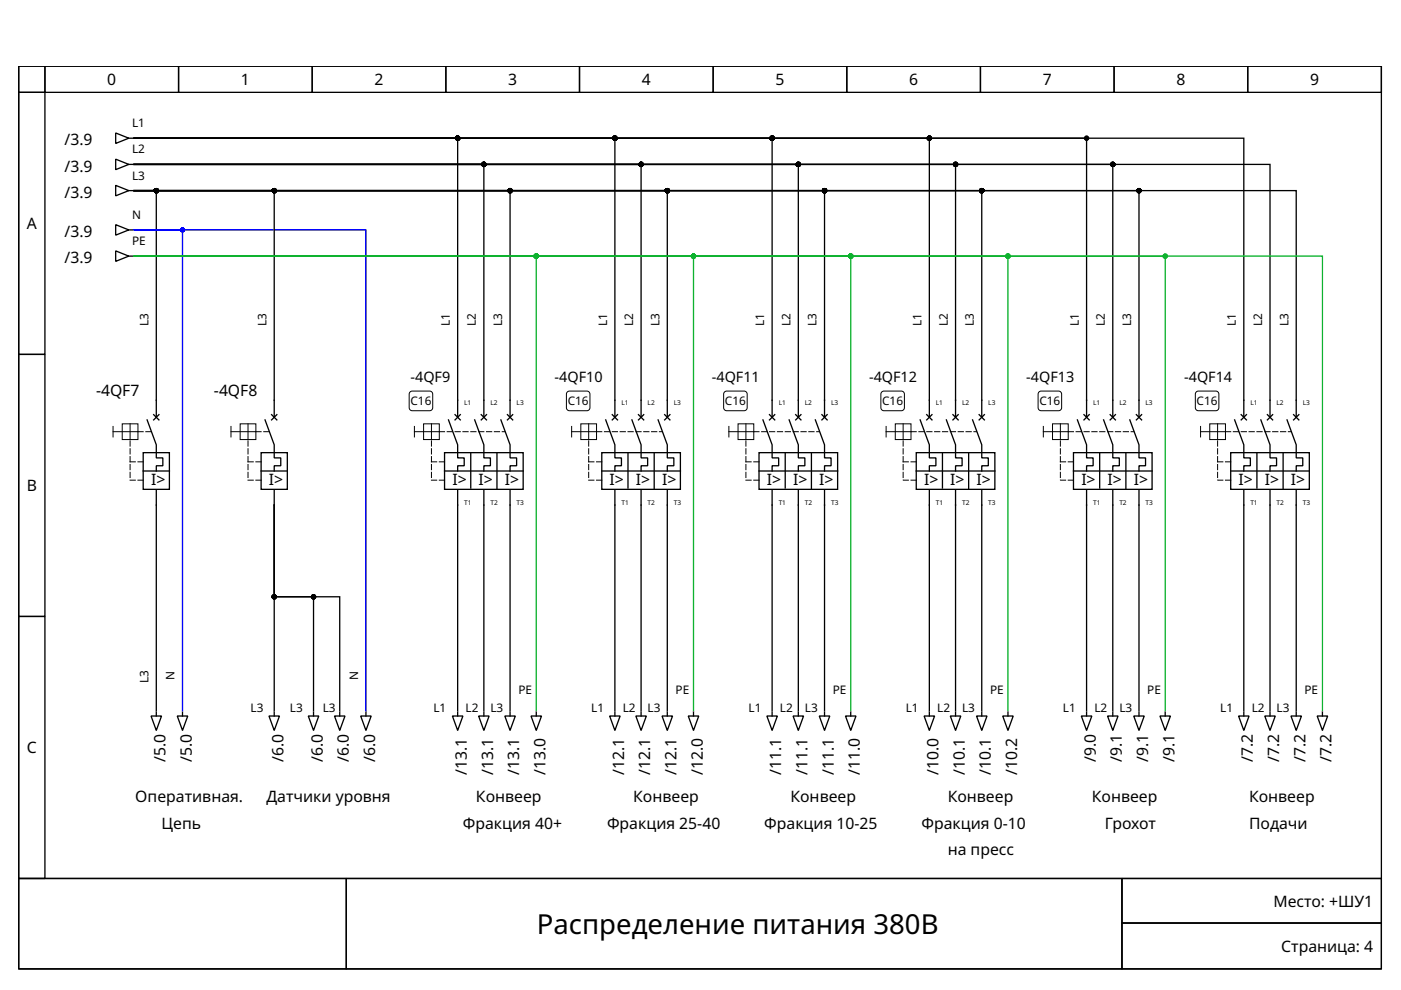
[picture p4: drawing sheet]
<svg xmlns="http://www.w3.org/2000/svg" width="297mm" height="210mm" viewBox="0 0 297 210" stroke-linecap="round" stroke-linejoin="round" font-family="sans-serif">
<g fill="none" stroke="#000" stroke-width=".28">
<path d="M4 14h288.9v172.3h-288.9zM4 14h5.5v5.6h-5.5zM4 19.6h5.5v55.5h-5.5zM9.5 14h28.4v5.6h-28.4zM37.9 14h28.3v5.6h-28.3zM66.2 14h28.3v5.6h-28.3zM94.5 14h28.4v5.6h-28.4zM122.9 14h28.3v5.6h-28.3zM151.2 14h28.3v5.6h-28.3zM179.5 14h28.4v5.6h-28.4zM207.9 14h28.3v5.6h-28.3zM236.2 14h28.3v5.6h-28.3z"/>
<path d="M264.5 14h28.4v5.6h-28.4zM24.5 33.7l2.8 1.2-2.8 1.1zM24.5 28.2l2.8 1.1-2.8 1.1zM24.5 39.3l2.8 1.1-2.8 1.1zM27.3 34.9h.8M27.3 29.3h.8M28.4 29.3h168.6v59.2M28.4 29.3h102v59.2M28.4 29.3h135.3v59.2M28.4 34.9h107.5v53.6M28.4 34.9h140.9v53.6M28.4 34.9h240.9v53.6"/>
<path d="M28.4 29.3h202v59.2M28.4 34.9h174.2v53.6M28.4 29.3h68.6v59.2M28.4 34.9h207.5v53.6M28.4 34.9h74.2v53.6M28.4 29.3h235.3v59.2M24.5 47.6l2.8 1.1-2.8 1.2zM24.5 53.2l2.8 1.1-2.8 1.1zM27.3 48.7h.8M27.3 40.4h.8M27.3 54.3h.8M28.4 40.4h213.1v48.1"/>
<path d="M28.4 40.4h4.7v48.1M28.4 40.4h179.8v48.1M28.4 40.4h113.1v48.1M28.4 40.4h246.4v48.1M28.4 40.4h79.7v48.1M28.4 40.4h146.4v48.1M28.4 40.4h29.7v48.1M4 75.1h5.5v55.6h-5.5zM30.4 96h5.5v7.8h-5.5zM30.4 99.9h5.5M31.2 89l1.9 5.3v2.8h1.4v1.7h-1.4v1.1M32.6 87.9l1.1 1.1"/>
<path d="M33.7 87.9l-1.1 1.1M55.4 96h5.5v7.8h-5.5zM55.4 99.9h5.5M56.2 89l1.9 5.3v2.8h1.4v1.7h-1.4v1.1M57.6 87.9l1.1 1.1M58.7 87.9l-1.1 1.1M94.3 96h16.6v7.8h-16.6zM94.3 99.9h16.6M95.1 89l1.9 5.3v2.8h1.4v1.7h-1.4v1.1M96.5 87.9l1.1 1.1M97.6 87.9l-1.1 1.1M99.8 96v7.5"/>
<path d="M100.6 89l2 5.3v2.8h1.4v1.7h-1.4v1.1M102 87.9l1.1 1.1M103.1 87.9l-1.1 1.1M105.4 96v7.8M106.2 89l1.9 5.3v2.8h1.4v1.7h-1.4v1.1M107.6 87.9l1.1 1.1M108.7 87.9l-1.1 1.1M127.6 96h16.7v7.8h-16.7zM127.6 99.9h16.7M128.4 89l2 5.3v2.8h1.4v1.7h-1.4v1.1M129.8 87.9l1.1 1.1M130.9 87.9l-1.1 1.1"/>
<path d="M133.1 96v7.5M134 89l1.9 5.3v2.8h1.4v1.7h-1.4v1.1M135.4 87.9l1.1 1.1M136.5 87.9l-1.1 1.1M138.7 96v7.8M139.5 89l2 5.3v2.8h1.4v1.7h-1.4v1.1M140.9 87.9l1.1 1.1M142 87.9l-1.1 1.1M160.9 96h16.7v7.8h-16.7zM160.9 99.9h16.7M161.8 89l1.9 5.3v2.8h1.4v1.7h-1.4v1.1M163.1 87.9l1.2 1.1"/>
<path d="M164.3 87.9l-1.2 1.1M166.5 96v7.5M167.3 89l2 5.3v2.8h1.3v1.7h-1.3v1.1M168.7 87.9l1.1 1.1M169.8 87.9l-1.1 1.1M172 96v7.8M172.9 89l1.9 5.3v2.8h1.4v1.7h-1.4v1.1M174.3 87.9l1.1 1.1M175.4 87.9l-1.1 1.1M194.3 96h16.6v7.8h-16.6zM194.3 99.9h16.6M195.1 89l1.9 5.3v2.8h1.4v1.7h-1.4v1.1"/>
<path d="M196.5 87.9l1.1 1.1M197.6 87.9l-1.1 1.1M199.8 96v7.5M200.7 89l1.9 5.3v2.8h1.4v1.7h-1.4v1.1M202 87.9l1.2 1.1M203.2 87.9l-1.2 1.1M205.4 96v7.8M206.2 89l2 5.3v2.8h1.3v1.7h-1.3v1.1M207.6 87.9l1.1 1.1M208.7 87.9l-1.1 1.1M227.6 96h16.7v7.8h-16.7zM227.6 99.9h16.7"/>
<path d="M228.4 89l2 5.3v2.8h1.4v1.7h-1.4v1.1M229.8 87.9l1.1 1.1M230.9 87.9l-1.1 1.1M233.2 96v7.5M234 89l1.9 5.3v2.8h1.4v1.7h-1.4v1.1M235.4 87.9l1.1 1.1M236.5 87.9l-1.1 1.1M238.7 96v7.8M239.5 89l2 5.3v2.8h1.4v1.7h-1.4v1.1M240.9 87.9l1.1 1.1M242 87.9l-1.1 1.1M260.9 96h16.7v7.8h-16.7z"/>
<path d="M260.9 99.9h16.7M261.8 89l1.9 5.3v2.8h1.4v1.7h-1.4v1.1M263.2 87.9l1.1 1.1M264.3 87.9l-1.1 1.1M266.5 96v7.5M267.3 89l2 5.3v2.8h1.4v1.7h-1.4v1.1M268.7 87.9l1.1 1.1M269.8 87.9l-1.1 1.1M272 96v7.8M272.9 89l1.9 5.3v2.8h1.4v1.7h-1.4v1.1M274.3 87.9l1.1 1.1M275.4 87.9l-1.1 1.1"/>
<path d="M33.1 104v46.7M58.1 107.1v19.4h13.9v24.2M58.1 107.1v19.4h8.4v24.2M58.1 107.1v43.6M58.1 104v3.1M97 104v46.7M102.6 104v46.7M108.1 104v46.7M130.4 104v46.7M135.9 104v46.7M141.5 104v46.7M163.7 104v46.7"/>
<path d="M169.3 104v46.7M174.8 104v46.7M197 104v46.7M202.6 104v46.7M208.2 104v46.7M230.4 104v46.7M235.9 104v46.7M241.5 104v46.7M263.7 104v46.7M269.3 104v46.7M274.8 104v46.7M4 130.7h5.5v55.6h-5.5z"/>
<path d="M32 151.8h2.2l-1.1 3.1zM33.1 151v.8M37.6 151.8h2.2l-1.1 3.1zM38.7 151v.8M57 151.8h2.3l-1.2 3.1zM58.1 151v.8M65.4 151.8h2.2l-1.1 3.1zM66.5 151v.8M70.9 151.8h2.2l-1.1 3.1zM72 151v.8M76.5 151.8h2.2l-1.1 3.1zM77.6 151v.8"/>
<path d="M95.9 151.8h2.2l-1.1 3.1zM97 151v.8M101.5 151.8h2.2l-1.1 3.1zM102.6 151v.8M107 151.8h2.3l-1.2 3.1zM108.1 151v.8M112.6 151.8h2.2l-1.1 3.1zM113.7 151v.8M129.3 151.8h2.2l-1.1 3.1zM130.4 151v.8M134.8 151.8h2.2l-1.1 3.1zM135.9 151v.8"/>
<path d="M140.4 151.8h2.2l-1.1 3.1zM141.5 151v.8M145.9 151.8h2.2l-1.1 3.1zM147 151v.8M162.6 151.8h2.2l-1.1 3.1zM163.7 151v.8M168.1 151.8h2.3l-1.1 3.1zM169.3 151v.8M173.7 151.8h2.2l-1.1 3.1zM174.8 151v.8M179.3 151.8h2.2l-1.1 3.1zM180.4 151v.8"/>
<path d="M195.9 151.8h2.3l-1.2 3.1zM197 151v.8M201.5 151.8h2.2l-1.1 3.1zM202.6 151v.8M207 151.8h2.3l-1.1 3.1zM208.2 151v.8M212.6 151.8h2.2l-1.1 3.1zM213.7 151v.8M229.3 151.8h2.2l-1.1 3.1zM230.4 151v.8M234.8 151.8h2.2l-1.1 3.1zM235.9 151v.8"/>
<path d="M240.4 151.8h2.2l-1.1 3.1zM241.5 151v.8M245.9 151.8h2.3l-1.2 3.1zM247 151v.8M262.6 151.8h2.2l-1.1 3.1zM263.7 151v.8M268.2 151.8h2.2l-1.1 3.1zM269.3 151v.8M273.7 151.8h2.2l-1.1 3.1zM274.8 151v.8M279.3 151.8h2.2l-1.1 3.1zM280.4 151v.8"/>
<path d="M4 186.3h288.9v19.1h-288.9z"/>
</g>
<g fill="none" stroke="#000" stroke-width=".21">
<path d="M24 90.4v2.2M24 91.5h5.2M25.9 89.9h3.3v3.3h-3.3zM27.6 89.9v3.3M49 90.4v2.2M49 91.5h5.2M50.9 89.9h3.4v3.3h-3.4zM52.6 89.9v3.3M86.9 83.1l.5-.2h3.7a.65 .65 0 0 1 .6 .7v2.8a.65 .65 0 0 1-.6 .7h-3.7a.65 .65 0 0 1-.6-.7v-2.8zM87.9 91.5h5.2M87.9 90.4v2.2M89.8 89.9h3.3v3.3h-3.3z"/>
<path d="M91.5 89.9v3.3M120.3 83.1l.4-.2h3.7a.65 .65 0 0 1 .7 .7v2.8a.65 .65 0 0 1-.7 .7h-3.7a.65 .65 0 0 1-.6-.7v-2.8zM121.2 91.5h5.3M121.2 90.4v2.2M123.1 89.9h3.4v3.3h-3.4zM124.8 89.9v3.3M153.6 83.1l.5-.2h3.7a.65 .65 0 0 1 .6 .7v2.8a.65 .65 0 0 1-.6 .7h-3.7a.65 .65 0 0 1-.7-.7v-2.8zM154.5 91.5h5.3M154.5 90.4v2.2M156.5 89.9h3.3v3.3h-3.3zM158.1 89.9v3.3M187 83.1l.4-.2h3.7a.65 .65 0 0 1 .7 .7v2.8a.65 .65 0 0 1-.7 .7h-3.7a.65 .65 0 0 1-.6-.7v-2.8z"/>
<path d="M187.9 91.5h5.3M187.9 90.4v2.2M189.8 89.9h3.4v3.3h-3.4zM191.5 89.9v3.3M220.3 83.1l.4-.2h3.7a.65 .65 0 0 1 .7 .7v2.8a.65 .65 0 0 1-.7 .7h-3.7a.65 .65 0 0 1-.6-.7v-2.8zM221.2 91.5h5.3M221.2 90.4v2.2M223.2 89.9h3.3v3.3h-3.3zM224.8 89.9v3.3M253.6 83.1l.5-.2h3.7a.65 .65 0 0 1 .6 .7v2.8a.65 .65 0 0 1-.6 .7h-3.7a.65 .65 0 0 1-.7-.7v-2.8zM254.5 91.5h5.3M254.5 90.4v2.2"/>
<path d="M256.5 89.9h3.3v3.3h-3.3zM258.2 89.9v3.3M4 186.3h69.4v19.1h-69.4zM73.4 186.3h164.5v19.1h-164.5zM237.9 186.3h55v9.4h-55zM237.9 195.7h55v9.7h-55z"/>
</g>
<g fill="none" stroke="#000" stroke-width=".21" stroke-dasharray="1.1 .6">
<path d="M29.2 91.5h2.8M30.4 97.9h-2.8M54.3 91.5h2.7M55.4 97.9h-2.8M93.1 91.5h13.9M94.3 97.9h-2.8M126.5 91.5h13.9M127.6 97.9h-2.8M159.8 91.5h13.9M160.9 97.9h-2.8M193.2 91.5h13.8M194.3 97.9h-2.8"/>
<path d="M226.5 91.5h13.9M227.6 97.9h-2.8M259.8 91.5h13.9M260.9 97.9h-2.7M30.4 101.8h-2.8v-8.6M55.4 101.8h-2.8v-8.6M94.3 101.8h-2.8v-8.6M127.6 101.8h-2.8v-8.6M160.9 101.8h-2.8v-8.6M194.3 101.8h-2.8v-8.6M227.6 101.8h-2.8v-8.6M260.9 101.8h-2.7v-8.6"/>
</g>
<path d="M28.4 54.3h152v96.4M28.4 54.3h85.3v96.4M28.4 54.3h185.3v96.4M28.4 54.3h118.6v96.4M28.4 54.3h252v96.4M28.4 54.3h218.6v96.4" fill="none" stroke="#0eb22f" stroke-width=".28"/>
<g fill="#0eb22f" stroke="#0eb22f" stroke-width=".28">
<circle cx="180.4" cy="54.3" r=".42"/>
<circle cx="113.7" cy="54.3" r=".42"/>
<circle cx="213.7" cy="54.3" r=".42"/>
<circle cx="147" cy="54.3" r=".42"/>
<circle cx="247" cy="54.3" r=".42"/>
</g>
<g fill="#000" stroke="#000" stroke-width=".28">
<circle cx="97" cy="29.3" r=".42"/>
<circle cx="102.6" cy="34.9" r=".42"/>
<circle cx="130.4" cy="29.3" r=".42"/>
<circle cx="135.9" cy="34.9" r=".42"/>
<circle cx="163.7" cy="29.3" r=".42"/>
<circle cx="169.3" cy="34.9" r=".42"/>
<circle cx="197" cy="29.3" r=".42"/>
<circle cx="202.6" cy="34.9" r=".42"/>
<circle cx="230.4" cy="29.3" r=".42"/>
<circle cx="235.9" cy="34.9" r=".42"/>
<circle cx="33.1" cy="40.4" r=".42"/>
<circle cx="58.1" cy="40.4" r=".42"/>
<circle cx="108.1" cy="40.4" r=".42"/>
<circle cx="141.5" cy="40.4" r=".42"/>
<circle cx="174.8" cy="40.4" r=".42"/>
<circle cx="208.2" cy="40.4" r=".42"/>
<circle cx="241.5" cy="40.4" r=".42"/>
<circle cx="58.1" cy="126.5" r=".42"/>
<circle cx="66.5" cy="126.5" r=".42"/>
</g>
<path d="M38.7 150.7v-102h-10.3h49.2v102" fill="none" stroke="#0001ff" stroke-width=".28"/>
<circle cx="38.7" cy="48.7" r=".42" fill="#0001ff" stroke="#0001ff" stroke-width=".28"/>
<text font-size="5.8" x="113.8" y="198.1">Распределение питания 380В</text>
<g font-size="3.3">
<text x="22.7" y="18.1">0</text>
<text x="51.1" y="18.1">1</text>
<text x="79.4" y="18.1">2</text>
<text x="107.7" y="18.1">3</text>
<text x="136.1" y="18.1">4</text>
<text x="164.4" y="18.1">5</text>
<text x="192.8" y="18.1">6</text>
<text x="221.1" y="18.1">7</text>
<text x="249.4" y="18.1">8</text>
<text x="277.8" y="18.1">9</text>
<text x="13.7" y="30.8">/3.9</text>
<text x="13.7" y="36.4">/3.9</text>
<text x="13.7" y="41.9">/3.9</text>
<text x="5.7" y="48.6">A</text>
<text x="13.7" y="50.3">/3.9</text>
<text x="13.7" y="55.8">/3.9</text>
<text x="20.4" y="84">-4QF7</text>
<text x="45.4" y="84">-4QF8</text>
<text x="5.7" y="104.2">B</text>
<text x="32" y="102.9">I&gt;</text>
<text x="57" y="102.9">I&gt;</text>
<text x="95.9" y="102.9">I&gt;</text>
<text x="101.5" y="102.9">I&gt;</text>
<text x="107" y="102.9">I&gt;</text>
<text x="129.3" y="102.9">I&gt;</text>
<text x="134.8" y="102.9">I&gt;</text>
<text x="140.4" y="102.9">I&gt;</text>
<text x="162.6" y="102.9">I&gt;</text>
<text x="168.1" y="102.9">I&gt;</text>
<text x="173.7" y="102.9">I&gt;</text>
<text x="195.9" y="102.9">I&gt;</text>
<text x="201.5" y="102.9">I&gt;</text>
<text x="207" y="102.9">I&gt;</text>
<text x="229.3" y="102.9">I&gt;</text>
<text x="234.8" y="102.9">I&gt;</text>
<text x="240.4" y="102.9">I&gt;</text>
<text x="262.6" y="102.9">I&gt;</text>
<text x="268.2" y="102.9">I&gt;</text>
<text x="273.7" y="102.9">I&gt;</text>
<text x="5.7" y="159.7">C</text>
<text x="35.1" y="161.5" transform="rotate(-90 35.1 161.5)">/5.0</text>
<text x="40.6" y="161.5" transform="rotate(-90 40.6 161.5)">/5.0</text>
<text x="60.1" y="161.5" transform="rotate(-90 60.1 161.5)">/6.0</text>
<text x="68.4" y="161.5" transform="rotate(-90 68.4 161.5)">/6.0</text>
<text x="74" y="161.5" transform="rotate(-90 74 161.5)">/6.0</text>
<text x="79.5" y="161.5" transform="rotate(-90 79.5 161.5)">/6.0</text>
<text x="232.3" y="161.5" transform="rotate(-90 232.3 161.5)">/9.0</text>
<text x="237.9" y="161.5" transform="rotate(-90 237.9 161.5)">/9.1</text>
<text x="243.4" y="161.5" transform="rotate(-90 243.4 161.5)">/9.1</text>
<text x="249" y="161.5" transform="rotate(-90 249 161.5)">/9.1</text>
<text x="265.7" y="161.5" transform="rotate(-90 265.7 161.5)">/7.2</text>
<text x="271.2" y="161.5" transform="rotate(-90 271.2 161.5)">/7.2</text>
<text x="276.8" y="161.5" transform="rotate(-90 276.8 161.5)">/7.2</text>
<text x="282.3" y="161.5" transform="rotate(-90 282.3 161.5)">/7.2</text>
<text x="99" y="164.3" transform="rotate(-90 99 164.3)">/13.1</text>
<text x="104.5" y="164.3" transform="rotate(-90 104.5 164.3)">/13.1</text>
<text x="110.1" y="164.3" transform="rotate(-90 110.1 164.3)">/13.1</text>
<text x="115.6" y="164.3" transform="rotate(-90 115.6 164.3)">/13.0</text>
<text x="132.3" y="164.3" transform="rotate(-90 132.3 164.3)">/12.1</text>
<text x="137.9" y="164.3" transform="rotate(-90 137.9 164.3)">/12.1</text>
<text x="143.4" y="164.3" transform="rotate(-90 143.4 164.3)">/12.1</text>
<text x="149" y="164.3" transform="rotate(-90 149 164.3)">/12.0</text>
<text x="165.6" y="164.3" transform="rotate(-90 165.6 164.3)">/11.1</text>
<text x="171.2" y="164.3" transform="rotate(-90 171.2 164.3)">/11.1</text>
<text x="176.8" y="164.3" transform="rotate(-90 176.8 164.3)">/11.1</text>
<text x="182.3" y="164.3" transform="rotate(-90 182.3 164.3)">/11.0</text>
<text x="199" y="164.3" transform="rotate(-90 199 164.3)">/10.0</text>
<text x="204.5" y="164.3" transform="rotate(-90 204.5 164.3)">/10.1</text>
<text x="210.1" y="164.3" transform="rotate(-90 210.1 164.3)">/10.1</text>
<text x="215.7" y="164.3" transform="rotate(-90 215.7 164.3)">/10.2</text>
<text x="28.7" y="170.1">Оперативная.</text>
<text x="56.5" y="170.1">Датчики уровня</text>
<text x="100.9" y="170.1">Конвеер</text>
<text x="134.3" y="170.1">Конвеер</text>
<text x="167.6" y="170.1">Конвеер</text>
<text x="200.9" y="170.1">Конвеер</text>
<text x="231.5" y="170.1">Конвеер</text>
<text x="264.8" y="170.1">Конвеер</text>
<text x="34.2" y="175.7">Цепь</text>
<text x="98.1" y="175.7">Фракция 40+</text>
<text x="128.7" y="175.7">Фракция 25-40</text>
<text x="162" y="175.7">Фракция 10-25</text>
<text x="195.4" y="175.7">Фракция 0-10</text>
<text x="234.3" y="175.7">Грохот</text>
<text x="264.8" y="175.7">Подачи</text>
<text x="200.9" y="181.3">на пресс</text>
<text x="270" y="192.2">Место: +ШУ1</text>
<text x="271.7" y="201.8">Страница: 4</text>
</g>
<g font-size="3.1">
<text x="87" y="81">-4QF9</text>
<text x="117.6" y="81">-4QF10</text>
<text x="150.9" y="81">-4QF11</text>
<text x="184.3" y="81">-4QF12</text>
<text x="217.6" y="81">-4QF13</text>
<text x="251.1" y="81">-4QF14</text>
</g>
<g font-size="2.5">
<text x="28" y="26.9">L1</text>
<text x="28" y="32.5">L2</text>
<text x="28" y="38.1">L3</text>
<text x="28" y="46.4">N</text>
<text x="28" y="52">PE</text>
<text x="31.5" y="69.2" transform="rotate(-90 31.5 69.2)">L3</text>
<text x="56.5" y="69.2" transform="rotate(-90 56.5 69.2)">L3</text>
<text x="95.4" y="69.2" transform="rotate(-90 95.4 69.2)">L1</text>
<text x="100.9" y="69.2" transform="rotate(-90 100.9 69.2)">L2</text>
<text x="106.5" y="69.2" transform="rotate(-90 106.5 69.2)">L3</text>
<text x="128.7" y="69.2" transform="rotate(-90 128.7 69.2)">L1</text>
<text x="134.3" y="69.2" transform="rotate(-90 134.3 69.2)">L2</text>
<text x="139.8" y="69.2" transform="rotate(-90 139.8 69.2)">L3</text>
<text x="162" y="69.2" transform="rotate(-90 162 69.2)">L1</text>
<text x="167.6" y="69.2" transform="rotate(-90 167.6 69.2)">L2</text>
<text x="173.1" y="69.2" transform="rotate(-90 173.1 69.2)">L3</text>
<text x="195.4" y="69.2" transform="rotate(-90 195.4 69.2)">L1</text>
<text x="200.9" y="69.2" transform="rotate(-90 200.9 69.2)">L2</text>
<text x="206.5" y="69.2" transform="rotate(-90 206.5 69.2)">L3</text>
<text x="228.7" y="69.2" transform="rotate(-90 228.7 69.2)">L1</text>
<text x="234.3" y="69.2" transform="rotate(-90 234.3 69.2)">L2</text>
<text x="239.8" y="69.2" transform="rotate(-90 239.8 69.2)">L3</text>
<text x="262" y="69.2" transform="rotate(-90 262 69.2)">L1</text>
<text x="267.6" y="69.2" transform="rotate(-90 267.6 69.2)">L2</text>
<text x="273.2" y="69.2" transform="rotate(-90 273.2 69.2)">L3</text>
<text x="87" y="86">C16</text>
<text x="120.4" y="86">C16</text>
<text x="153.7" y="86">C16</text>
<text x="187" y="86">C16</text>
<text x="220.4" y="86">C16</text>
<text x="253.7" y="86">C16</text>
<text x="31.5" y="144.9" transform="rotate(-90 31.5 144.9)">L3</text>
<text x="37" y="144.2" transform="rotate(-90 37 144.2)">N</text>
<text x="75.9" y="144.2" transform="rotate(-90 75.9 144.2)">N</text>
<text x="109.9" y="147.1">PE</text>
<text x="143.2" y="147.1">PE</text>
<text x="176.6" y="147.1">PE</text>
<text x="209.9" y="147.1">PE</text>
<text x="243.2" y="147.1">PE</text>
<text x="276.6" y="147.1">PE</text>
<text x="53.1" y="151">L3</text>
<text x="61.5" y="151">L3</text>
<text x="68.4" y="151">L3</text>
<text x="91.9" y="151">L1</text>
<text x="98.7" y="151">L2</text>
<text x="104" y="151">L3</text>
<text x="125.4" y="151">L1</text>
<text x="132" y="151">L2</text>
<text x="137.3" y="151">L3</text>
<text x="158.7" y="151">L1</text>
<text x="165.4" y="151">L2</text>
<text x="170.6" y="151">L3</text>
<text x="192" y="151">L1</text>
<text x="198.7" y="151">L2</text>
<text x="204" y="151">L3</text>
<text x="225.4" y="151">L1</text>
<text x="232" y="151">L2</text>
<text x="237.3" y="151">L3</text>
<text x="258.7" y="151">L1</text>
<text x="265.4" y="151">L2</text>
<text x="270.7" y="151">L3</text>
</g>
<g font-size="1.4">
<text x="98.4" y="86">L1</text>
<text x="104" y="86">L2</text>
<text x="109.5" y="86">L3</text>
<text x="131.8" y="86">L1</text>
<text x="137.3" y="86">L2</text>
<text x="142.9" y="86">L3</text>
<text x="165.1" y="86">L1</text>
<text x="170.6" y="86">L2</text>
<text x="176.2" y="86">L3</text>
<text x="198.4" y="86">L1</text>
<text x="204" y="86">L2</text>
<text x="209.5" y="86">L3</text>
<text x="231.8" y="86">L1</text>
<text x="237.3" y="86">L2</text>
<text x="242.9" y="86">L3</text>
<text x="265.1" y="86">L1</text>
<text x="270.7" y="86">L2</text>
<text x="276.2" y="86">L3</text>
<text x="98.4" y="107.1">T1</text>
<text x="104" y="107.1">T2</text>
<text x="109.5" y="107.1">T3</text>
<text x="131.8" y="107.1">T1</text>
<text x="137.3" y="107.1">T2</text>
<text x="142.9" y="107.1">T3</text>
<text x="165.1" y="107.1">T1</text>
<text x="170.6" y="107.1">T2</text>
<text x="176.2" y="107.1">T3</text>
<text x="198.4" y="107.1">T1</text>
<text x="204" y="107.1">T2</text>
<text x="209.5" y="107.1">T3</text>
<text x="231.8" y="107.1">T1</text>
<text x="237.3" y="107.1">T2</text>
<text x="242.9" y="107.1">T3</text>
<text x="265.1" y="107.1">T1</text>
<text x="270.7" y="107.1">T2</text>
<text x="276.2" y="107.1">T3</text>
</g>
</svg>
